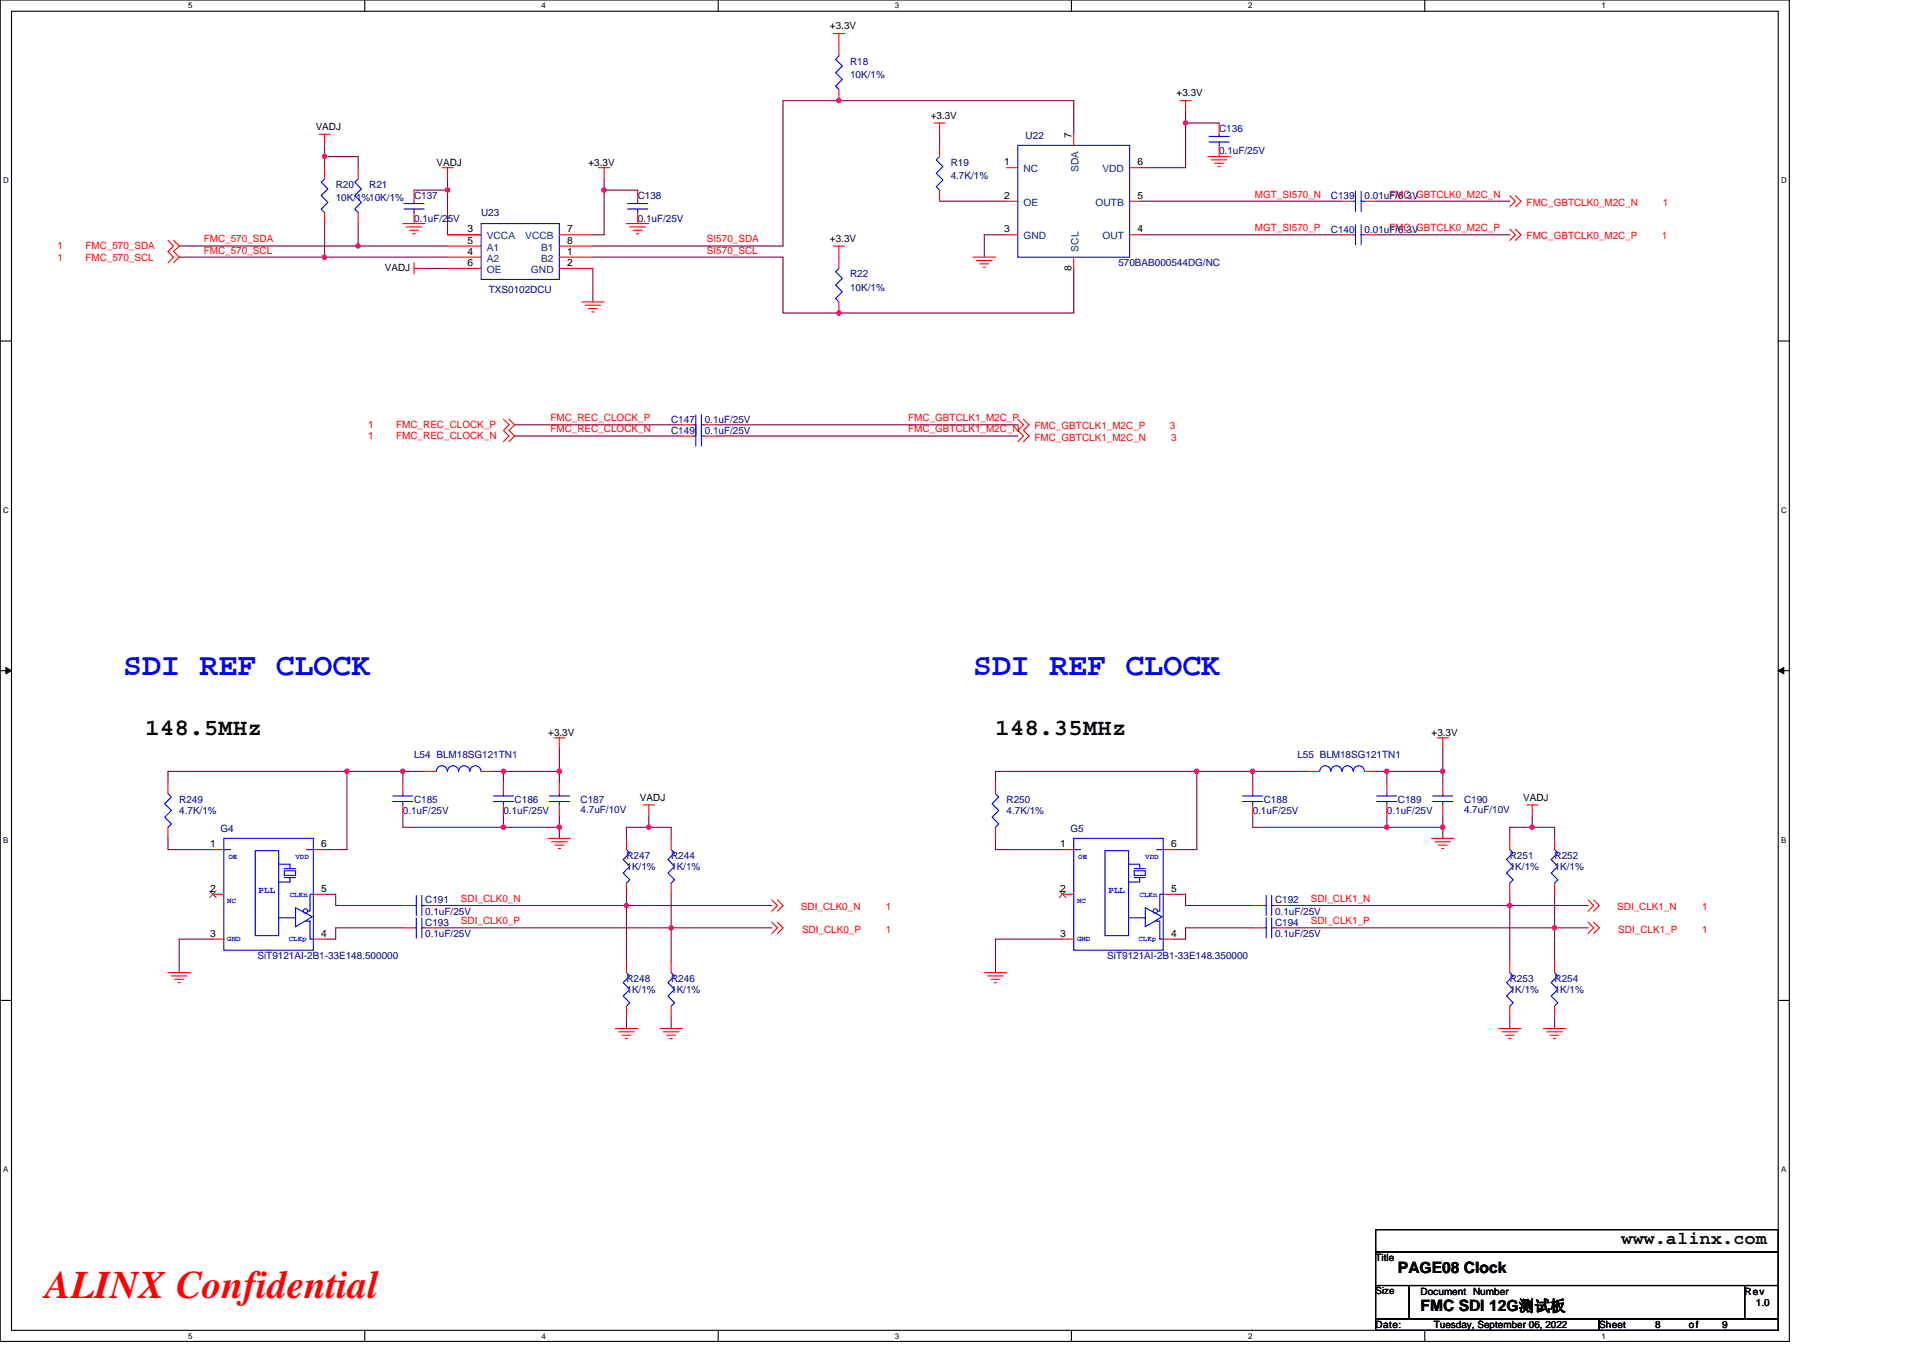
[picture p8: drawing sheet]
<svg xmlns="http://www.w3.org/2000/svg" width="297mm" height="210mm" viewBox="0 0 297 210" stroke-linecap="round" stroke-linejoin="round" font-family="sans-serif">
<path d="M0 0h276.4v207.3h-276.4zM1.8 1.7h272.9v203.8h-272.9z" fill="none" stroke="#000" stroke-width=".17"/>
<g fill="#fff">
<path d="M29.1 .2h.6v1.4h-.6z"/>
<path d="M29.1 205.7h.6v1.4h-.6z"/>
</g>
<path d="M56.3 0v1.7M56.3 205.5v1.8" fill="none" stroke="#000" stroke-width=".17"/>
<g fill="#fff">
<path d="M83.6 .2h.7v1.4h-.7z"/>
<path d="M83.6 205.7h.7v1.4h-.7z"/>
</g>
<path d="M110.9 0v1.7M110.9 205.5v1.8" fill="none" stroke="#000" stroke-width=".17"/>
<g fill="#fff">
<path d="M138.2 .2h.7v1.4h-.7z"/>
<path d="M138.2 205.7h.7v1.4h-.7z"/>
</g>
<path d="M165.5 0v1.7M165.5 205.5v1.8" fill="none" stroke="#000" stroke-width=".17"/>
<g fill="#fff">
<path d="M192.8 .2h.6v1.4h-.6z"/>
<path d="M192.8 205.7h.6v1.4h-.6z"/>
</g>
<path d="M220.1 0v1.7M220.1 205.5v1.8" fill="none" stroke="#000" stroke-width=".17"/>
<g fill="#fff">
<path d="M247.4 .2h.6v1.4h-.6z"/>
<path d="M247.4 205.7h.6v1.4h-.6z"/>
<path d="M.5 27.2h.8v1.4h-.8z"/>
<path d="M275.1 27.2h.9v1.4h-.9z"/>
<path d="M.5 78.1h.8v1.4h-.8z"/>
<path d="M275.1 78.1h.9v1.4h-.9z"/>
</g>
<path d="M0 52.7h1.8M274.7 52.7h1.7" fill="none" stroke="#000" stroke-width=".17"/>
<g fill="#fff">
<path d="M.5 129.1h.8v1.4h-.8z"/>
<path d="M275.1 129.1h.8v1.4h-.8z"/>
</g>
<path d="M0 103.6h1.8M274.7 103.6h1.7" fill="none" stroke="#000" stroke-width=".17"/>
<path d="M.9 103.1l.9 .5-.9 .5zM274.7 103.6l.8-.5v1z" fill="#000" stroke="#000" stroke-width=".15"/>
<g fill="#fff">
<path d="M.5 180h.8v1.4h-.8z"/>
<path d="M275.1 180h.8v1.4h-.8z"/>
</g>
<path d="M0 154.6h1.8M274.7 154.6h1.7M212.5 190h62.2v3.5h-62.2zM212.5 193.5h62.2v5.1h-62.2zM212.5 198.6h5.2v5.2h-5.2zM217.7 198.6h51.8v5.2h-51.8zM269.5 198.6h5.2v5.2h-5.2zM212.5 203.8h34.5v1.7h-34.5zM247 203.8h27.7v1.7h-27.7z" fill="none" stroke="#000" stroke-width=".17"/>
<g fill="none" stroke="#800040" stroke-width=".17">
<path d="M183.1 19v6.9h-6.9M183.1 17.3v1.7M183.1 19h5.2M27.7 39.7h22.4M27.7 38h27.6M50.1 34.5v5.2M50.1 39.7h19M50.1 24.2h5.2v1.7M50.1 24.2v1.7M50.1 22.5v1.7M55.3 38h13.8M55.3 34.5v3.5"/>
<path d="M64 29.4h5.1M69.1 29.4v6.9h5.2M69.1 27.6v1.8M91.6 39.7h29.3v8.7h45v-6.9M93.3 29.4v6.9h-1.7M93.3 27.6v1.8h5.2M145.1 31.1h10.4M145.1 20.7v1.8M155.5 36.3h-3.5v3.4M165.9 20.7v-5.1h-45v22.4h-29.3M176.2 31.1h31.1M176.2 36.3h31.1"/>
<path d="M212.5 36.3h20.7M212.5 31.1h20.7M65.7 41.5h3.4M91.6 41.5v5.2M79.5 65.6h25.9M79.5 67.4h25.9M110.6 65.6h46.6M110.6 67.4h46.6M53.6 119.2h8.6M53.6 119.2v12.1h-3.5M53.6 119.2h-27.7v1.7M62.2 119.2v1.7"/>
<path d="M62.2 119.2h3.5M76 119.2h1.8M77.8 119.2v1.7M77.8 119.2h8.6v1.7M86.4 115.7v3.5M184.9 119.2h8.6M184.9 119.2v12.1h-3.5M184.9 119.2h-31.1v1.7M193.5 119.2h8.6M193.5 119.2v1.7M212.5 119.2h1.7M214.2 119.2h8.7"/>
<path d="M214.2 119.2v1.7M222.9 119.2v1.7M222.9 115.7v3.5M25.9 129.5v1.8h7M50.1 138.2h1.8v1.7h10.3M62.2 126.1v1.7h15.6M67.4 139.9h29.4M77.8 127.8h8.6M77.8 126.1v1.7M86.4 126.1v1.7M86.4 127.8v1.7M96.8 138.2v1.7"/>
<path d="M96.8 139.9v8.6M96.8 139.9h22.4M100.2 127.8h3.5v1.7M100.2 127.8h-3.4v1.7M100.2 126.1v1.7M103.7 138.2v5.2h15.5M153.8 129.5v1.8h10.3M181.4 138.2h1.7v1.7h10.4M193.5 126.1v1.7h20.7M214.2 126.1v1.7h8.7M222.9 126.1v1.7M222.9 127.8v1.7"/>
<path d="M233.2 138.2v1.7h-34.5M236.7 127.8h3.4v1.7M236.7 127.8h-3.5v1.7M236.7 126.1v1.7M240.1 138.2v5.2h5.2M245.3 139.9h-12.1v8.6M32.9 145.1h-5.2v5.2M62.2 143.4h-10.3v1.7h-1.8M67.4 143.4h36.3v5.1M96.8 157.2v1.7M103.7 157.2v1.7M164.1 145.1h-10.3v5.2"/>
<path d="M193.5 143.4h-10.4v1.7h-1.7M198.7 143.4h41.4v5.1M233.2 157.2v1.7M240.1 157.2v1.7"/>
</g>
<g fill="#f0f" stroke="#f0f" stroke-width=".17">
<circle cx="183.1" cy="19" r=".33"/>
<circle cx="55.3" cy="38" r=".34"/>
<circle cx="50.1" cy="39.7" r=".34"/>
<circle cx="93.3" cy="29.4" r=".34"/>
<circle cx="69.1" cy="29.4" r=".34"/>
<circle cx="129.6" cy="48.4" r=".34"/>
<circle cx="129.6" cy="15.5" r=".34"/>
<circle cx="50.1" cy="24.2" r=".34"/>
<circle cx="103.7" cy="143.4" r=".34"/>
<circle cx="96.8" cy="139.9" r=".33"/>
<circle cx="86.4" cy="119.2" r=".34"/>
<circle cx="77.8" cy="119.2" r=".34"/>
<circle cx="86.4" cy="127.8" r=".34"/>
<circle cx="62.2" cy="119.2" r=".34"/>
<circle cx="77.8" cy="127.8" r=".34"/>
<circle cx="53.6" cy="119.2" r=".34"/>
<circle cx="240.1" cy="143.4" r=".34"/>
<circle cx="233.2" cy="139.9" r=".33"/>
<circle cx="222.8" cy="119.2" r=".34"/>
<circle cx="214.2" cy="119.2" r=".34"/>
<circle cx="222.8" cy="127.8" r=".34"/>
<circle cx="193.5" cy="119.2" r=".34"/>
<circle cx="214.2" cy="127.8" r=".34"/>
<circle cx="184.8" cy="119.2" r=".34"/>
<circle cx="100.2" cy="127.8" r=".34"/>
<circle cx="236.7" cy="127.8" r=".34"/>
</g>
<g fill="none" stroke="#f00" stroke-width=".17">
<path d="M128.7 5.2h1.7M129.6 5.2v3.4M129.6 13.8v1.8M144.3 19h1.7M145.1 19v1.7M182.3 15.6h1.7M183.1 15.6v1.7M188.3 19v1.7M25.9 37.1l.9 .9-.9 .9 .9 .8-.9 .9M26.8 37.1l.9 .9-.9 .9 .9 .8-.9 .9M49.3 20.7h1.7M50.1 20.7v1.8"/>
<path d="M50.1 32.8v1.7M50.1 25.9v1.7M55.3 32.8v1.7M55.3 25.9v1.7M62.2 34.5h3.5M62.7 35.1h2.5M63.3 35.6h1.3M63.8 36.1h.3M64 29.4v1.7M64 32.8v1.7M68.3 25.9h1.7M69.1 38h5.2"/>
<path d="M69.1 36.3h5.2M69.1 39.7h5.2M69.1 25.9v1.7M86.4 38h5.2M86.4 36.3h5.2M86.4 39.7h5.2M92.5 25.9h1.7M93.3 25.9v1.7M96.8 34.5h3.4M97.3 35.1h2.4M97.8 35.6h1.4M98.3 36.1h.4"/>
<path d="M98.5 29.4v1.7M98.5 32.8v1.7M128.7 38h1.7M129.6 38v3.5M145.1 29.4v1.7M145.1 22.5v1.7M150.3 39.7h3.5M155.5 25.9h1.7M155.5 31.1h1.7M155.5 36.3h1.7M165.9 39.7v1.8M165.9 20.7v1.8"/>
<path d="M174.5 36.3h1.7M174.5 31.1h1.7M174.5 25.9h1.7M186.6 24.2h3.4M187.1 24.7h2.4M187.6 25.2h1.4M188.1 25.7h.4M188.3 22.5v1.7M207.3 36.3h1.7M207.3 31.1h1.7M210.8 36.3h1.7M210.8 31.1h1.7"/>
<path d="M233.2 30.2l.9 .9-.9 .9M233.2 35.4l.9 .9-.9 .8M234.1 30.2l.8 .9-.8 .9M234.1 35.4l.8 .9-.8 .8M64 41.5h1.7M64 40.6v1.7M69.1 41.5h5.2M86.4 41.5h5.2M89.9 46.7h3.4M90.4 47.2h2.4M90.9 47.7h1.4M91.4 48.2h.4"/>
<path d="M129.6 46.7v1.7M150.8 40.3h2.4M151.4 40.8h1.3M151.9 41.3h.3M77.8 64.8l.8 .8-.8 .9 .8 .9-.8 .8M78.6 64.8l.9 .8-.9 .9 .9 .9-.9 .8M105.4 65.6h1.7M105.4 67.4h1.7M108.9 65.6h1.7M108.9 67.4h1.7M157.2 64.8l.9 .8-.9 .9 .9 .9-.9 .8M158.1 64.8l.9 .8-.9 .9 .9 .9-.9 .8"/>
<path d="M65.7 119.2h1.7M74.3 119.2h1.7M85.6 114h1.7M86.4 114v1.7M202.1 119.2h1.8M210.8 119.2h1.7M222 114h1.7M222.9 114v1.7M25.9 120.9v1.7M25.9 127.8v1.7M32.9 131.3h1.7M32.9 138.2h1.7"/>
<path d="M48.4 138.2h1.7M48.4 131.3h1.7M62.2 139.9h1.8M62.2 120.9v1.7M62.2 124.4v1.7M65.7 139.9h1.7M77.8 120.9v1.7M77.8 124.4v1.7M84.7 129.5h3.4M85.2 130.1h2.4M85.7 130.6h1.4M86.2 131.1h.4"/>
<path d="M86.4 120.9v1.7M86.4 124.4v1.7M96.8 129.5v1.8M96.8 136.5v1.7M99.4 124.4h1.7M100.2 124.4v1.7M103.7 129.5v1.8M103.7 136.5v1.7M119.2 139l.9 .9-.9 .9M120.1 139l.8 .9-.8 .9M153.8 120.9v1.7M153.8 127.8v1.7"/>
<path d="M164.1 131.3h1.8M164.1 138.2h1.8M179.7 138.2h1.7M179.7 131.3h1.7M193.5 139.9h1.7M193.5 120.9v1.7M193.5 124.4v1.7M197 139.9h1.7M214.2 120.9v1.7M214.2 124.4v1.7M221.1 129.5h3.5M221.7 130.1h2.4"/>
<path d="M222.2 130.6h1.3M222.7 131.1h.3M222.9 120.9v1.7M222.9 124.4v1.7M233.2 129.5v1.8M233.2 136.5v1.7M235.8 124.4h1.7M236.7 124.4v1.7M240.1 129.5v1.8M240.1 136.5v1.7M245.3 139l.9 .9-.9 .9M246.2 139l.8 .9-.8 .9"/>
<path d="M25.9 150.3h3.5M26.5 150.8h2.4M27 151.3h1.4M27.5 151.8h.4M32.9 145.1h1.7M48.4 145.1h1.7M62.2 143.4h1.8M65.7 143.4h1.7M95 158.9h3.5M95.6 159.4h2.4M96.1 160h1.4M96.8 148.5v1.8"/>
<path d="M96.8 155.4v1.8M102 158.9h3.4M102.5 159.4h2.4M103 160h1.4M103.7 148.5v1.8M103.7 155.4v1.8M119.2 142.5l.9 .9-.9 .8M120.1 142.5l.8 .9-.8 .8M152 150.3h3.5M152.6 150.8h2.4M153.1 151.3h1.3M153.6 151.8h.3"/>
<path d="M164.1 145.1h1.8M179.7 145.1h1.7M193.5 143.4h1.7M197 143.4h1.7M231.5 158.9h3.4M232 159.4h2.4M232.5 160h1.4M233.2 148.5v1.8M233.2 155.4v1.8M238.4 158.9h3.4M238.9 159.4h2.4M239.4 160h1.4"/>
<path d="M240.1 148.5v1.8M240.1 155.4v1.8M245.3 142.5l.9 .9-.9 .8M246.2 142.5l.8 .9-.8 .8M96.6 160.5h.3M103.5 160.5h.4M233 160.5h.4M240 160.5h.3"/>
</g>
<g fill="none" stroke="#00f" stroke-width=".17">
<path d="M129.6 8.6l-.5 .6 1 1-1 1 1 1.1-1 1 .5 .5M50.1 27.6l-.5 .6 1 1-1 1 1 1.1-1 1 .5 .5M55.3 27.6l-.5 .6 1 1-1 1 1 1.1-1 1 .5 .5M62.4 32.3h3.1M62.4 31.5h3.1M64 31.1v.4M64 32.3v.5M74.3 34.5h12.1v8.7h-12.1zM96.9 32.3h3.2M96.9 31.5h3.2M98.5 31.1v.4M98.5 32.3v.5"/>
<path d="M145.1 24.2l-.5 .5 1 1-1 1.1 1 1-1 1.1 .5 .5M157.2 22.5h17.3v17.2h-17.3zM186.7 21.9h3.2M186.7 21.1h3.2M188.3 20.7v.4M188.3 21.9v.6M209 36.3h.4M209 31.1h.4M209.4 34.7v3.1M209.4 29.5v3.2M210.2 34.7v3.1M210.2 36.3h.6"/>
<path d="M210.2 29.5v3.2M210.2 31.1h.6M129.6 41.5l-.5 .5 1 1-1 1 1 1.1-1 1 .5 .6M107.1 65.6h.4M107.1 67.4h.4M107.5 64.1v3.1M107.5 65.8v3.1M108.3 64.1v3.1M108.3 65.8v3.1M108.3 65.6h.6M108.3 67.4h.6M70.8 119.2a.87 .87 0 0 0-.8-.9 .87 .87 0 0 0-.9 .9 .85 .85 0 0 0-.8-.9 .85 .85 0 0 0-.9 .9"/>
<path d="M72.6 119.2a.86 .86 0 0 0-.9-.9 .86 .86 0 0 0-.8 .9M74.3 119.2a.85 .85 0 0 0-.9-.9 .85 .85 0 0 0-.8 .9M205.6 119.2a.86 .86 0 0 0-.9-.9 .86 .86 0 0 0-.8 .9M210.8 119.2a.87 .87 0 0 0-.9-.9 .87 .87 0 0 0-.9 .9 .87 .87 0 0 0-.9-.9 .87 .87 0 0 0-.8 .9 .85 .85 0 0 0-.9-.9 .85 .85 0 0 0-.8 .9M25.9 122.6l.6 .5-1.1 1.1 1.1 1-1.1 1.1 1.1 1-.6 .5M34.6 129.5h13.8v17.3h-13.8zM34.6 131.3h1M39.4 131.4h3.6v13.2h-3.6zM43 133.5h1.8v.7M43.9 134.6h1.8v.7h-1.8zM43.9 134.2h1.8M43.9 135.6h1.8"/>
<path d="M44.8 135.6v.7h-1.8M47.4 131.3h1M48.4 138.2h-.5v2.6h-.4M60.7 123.8h3.1M60.7 123h3.1M62.2 122.6v.4M62.2 123.8v.6M64 139.9h.3M64.3 138.4v3.1M65.2 139.9h.5M65.2 138.4v3.1M76.2 123.8h3.1"/>
<path d="M76.2 123h3.1M77.8 122.6v.4M77.8 123.8v.6M84.9 123.8h3.1M84.9 123h3.1M86.4 122.6v.4M86.4 123.8v.6M96.8 131.3l.5 .5-1 1 1 1.1-1 1 1 1-.5 .6M103.7 131.3l.5 .5-1 1 1 1.1-1 1 1 1-.5 .6M153.8 122.6l.5 .5-1.1 1.1 1.1 1-1.1 1.1 1.1 1-.5 .5M165.9 129.5h13.8v17.3h-13.8zM165.9 131.3h1"/>
<path d="M170.7 131.4h3.6v13.2h-3.6zM174.3 133.5h1.7v.7M175.2 134.2h1.7M175.2 135.6h1.7M175.2 134.6h1.7v.7h-1.7zM176 135.6v.7h-1.7M178.6 131.3h1.1M179.7 138.2h-.5v2.6h-.4M191.9 123.8h3.1M191.9 123h3.1M193.5 122.6v.4M193.5 123.8v.6"/>
<path d="M195.2 139.9h.4M195.6 138.4v3.1M196.4 138.4v3.1M196.4 139.9h.6M212.7 123.8h3.1M212.7 123h3.1M214.2 122.6v.4M214.2 123.8v.6M221.3 123.8h3.1M221.3 123h3.1M222.9 122.6v.4M222.9 123.8v.6"/>
<path d="M233.2 131.3l.5 .5-1 1 1 1.1-1 1 1 1-.5 .6M240.1 131.3l.5 .5-1 1 1 1.1-1 1 1 1-.5 .6M43 141.8h2.7M45.7 140.3l2.5 1.3-2.5 1.6zM47.2 142.3h.7v2.8h.5M64 143.4h.3M64.3 141.8v3.1M65.2 143.4h.5M65.2 141.8v3.1M96.8 150.3l.5 .5-1 1 1 1.1-1 1 1 1-.5 .5M103.7 150.3l.5 .5-1 1 1 1.1-1 1 1 1-.5 .5M174.3 141.8h2.6"/>
<path d="M176.9 140.3l2.6 1.3-2.6 1.6zM178.5 142.3h.7v2.8h.5M195.2 143.4h.4M195.6 141.8v3.1M196.4 141.8v3.1M196.4 143.4h.6M233.2 150.3l.5 .5-1 1 1 1.1-1 1 1 1-.5 .5M240.1 150.3l.5 .5-1 1 1 1.1-1 1 1 1-.5 .5"/>
<circle cx="47.2" cy="140.8" r=".34"/>
<circle cx="178.5" cy="140.8" r=".34"/>
</g>
<path d="M32.4 137.7l1 1M33.4 137.7l-1.1 1M163.6 137.7l1.1 1M164.6 137.7l-1 1" fill="none" stroke="#804000" stroke-width=".15"/>
<text font-size="6" fill="#f00" x="7" y="200.6">ALINX Confidential</text>
<g font-size="4.9" fill="#00f">
<text x="19" y="104.3">SDI REF CLOCK</text>
<text x="150.3" y="104.3">SDI REF CLOCK</text>
</g>
<g font-size="3.6">
<text x="22.5" y="113.6">148.5MHz</text>
<text x="153.8" y="113.6">148.35MHz</text>
</g>
<text font-size="2.8" x="250.5" y="192.3">www.alinx.com</text>
<g font-size="2.4">
<text x="215.9" y="196.7">PAGE08 Clock</text>
<text x="219.4" y="202.6">FMC SDI 12G测试板</text>
</g>
<g font-size="1.5">
<text x="128.2" y="4.5">+3.3V</text>
<text x="181.8" y="14.9">+3.3V</text>
<text x="48.8" y="20.1">VADJ</text>
<text x="143.8" y="18.3">+3.3V</text>
<text x="165.5" y="21.3" transform="rotate(-90 165.5 21.3)">7</text>
<text x="67.4" y="25.6">VADJ</text>
<text x="90.9" y="25.6">+3.3V</text>
<text x="155.1" y="25.5">1</text>
<text x="175.7" y="25.5">6</text>
<text x="72.2" y="35.9">3</text>
<text x="87.6" y="35.9">7</text>
<text x="155.1" y="30.7">2</text>
<text x="155.1" y="35.9">3</text>
<text x="175.7" y="30.7">5</text>
<text x="175.7" y="35.9">4</text>
<text x="59.5" y="41.8">VADJ</text>
<text x="72.2" y="37.7">5</text>
<text x="72.2" y="41.1">6</text>
<text x="72.2" y="39.4">4</text>
<text x="87.6" y="37.7">8</text>
<text x="87.6" y="39.4">1</text>
<text x="87.6" y="41.1">2</text>
<text x="128.2" y="37.3">+3.3V</text>
<text x="165.5" y="41.8" transform="rotate(-90 165.5 41.8)">8</text>
<text x="84.7" y="113.7">+3.3V</text>
<text x="221.1" y="113.7">+3.3V</text>
<text x="98.8" y="123.7">VADJ</text>
<text x="235.3" y="123.7">VADJ</text>
<text x="32.5" y="130.9">1</text>
<text x="49.6" y="130.9">6</text>
<text x="163.8" y="130.9">1</text>
<text x="180.9" y="130.9">6</text>
<text x="32.5" y="137.8">2</text>
<text x="49.6" y="137.8">5</text>
<text x="163.8" y="137.8">2</text>
<text x="180.9" y="137.8">5</text>
<text x="32.5" y="144.7">3</text>
<text x="49.6" y="144.7">4</text>
<text x="163.8" y="144.7">3</text>
<text x="180.9" y="144.7">4</text>
<text x="212.5" y="194.9">Title</text>
<text x="212.5" y="200">Size</text>
<text x="219.4" y="200">Document Number</text>
<text x="269.5" y="200">Rev</text>
<text x="271.2" y="201.8">1.0</text>
<text x="212.5" y="205.2">Date:</text>
<text x="221.5" y="205.2">Tuesday, September 06, 2022</text>
<text x="247" y="205.2">Sheet</text>
<text x="255.7" y="205.2">8</text>
<text x="260.9" y="205.2">of</text>
<text x="266" y="205.2">9</text>
</g>
<g font-size="1.5" fill="#000080">
<text x="131.3" y="10">R18</text>
<text x="131.3" y="12.1">10K/1%</text>
<text x="158.4" y="21.4">U22</text>
<text x="188.3" y="20.4">C136</text>
<text x="188.3" y="23.9">0.1uF/25V</text>
<text x="51.9" y="29">R20</text>
<text x="57" y="29">R21</text>
<text x="146.9" y="25.6">R19</text>
<text x="146.9" y="27.7">4.7K/1%</text>
<text x="51.9" y="31.1">10K/1%10K/1%</text>
<text x="64" y="30.8">C137</text>
<text x="64" y="34.2">0.1uF/25V</text>
<text x="74.3" y="33.4">U23</text>
<text x="98.5" y="30.8">C138</text>
<text x="98.5" y="34.2">0.1uF/25V</text>
<text x="205.6" y="35.9">C140</text>
<text x="205.6" y="30.8">C139</text>
<text x="210.8" y="35.9">0.01uF/6.3V</text>
<text x="210.8" y="30.8">0.01uF/6.3V</text>
<text x="172.8" y="41.1">570BAB000544DG/NC</text>
<text x="75.5" y="45.3">TXS0102DCU</text>
<text x="131.3" y="42.9">R22</text>
<text x="131.3" y="44.9">10K/1%</text>
<text x="103.7" y="65.3">C147</text>
<text x="108.9" y="65.3">0.1uF/25V</text>
<text x="103.7" y="67">C149</text>
<text x="108.9" y="67">0.1uF/25V</text>
<text x="64" y="117.1">L54 BLM18SG121TN1</text>
<text x="200.4" y="117.1">L55 BLM18SG121TN1</text>
<text x="27.7" y="124">R249</text>
<text x="27.7" y="125.8">4.7K/1%</text>
<text x="62.2" y="125.8">0.1uF/25V</text>
<text x="64" y="124">C185</text>
<text x="77.8" y="125.8">0.1uF/25V</text>
<text x="79.5" y="124">C186</text>
<text x="89.7" y="124">C187</text>
<text x="89.7" y="125.6">4.7uF/10V</text>
<text x="155.5" y="124">R250</text>
<text x="155.5" y="125.8">4.7K/1%</text>
<text x="193.5" y="125.8">0.1uF/25V</text>
<text x="195.2" y="124">C188</text>
<text x="214.2" y="125.8">0.1uF/25V</text>
<text x="215.9" y="124">C189</text>
<text x="226.1" y="124">C190</text>
<text x="226.1" y="125.6">4.7uF/10V</text>
<text x="34.1" y="128.5">G4</text>
<text x="165.4" y="128.5">G5</text>
<text x="96.8" y="132.7">R247</text>
<text x="96.8" y="134.4">1K/1%</text>
<text x="103.7" y="132.7">R244</text>
<text x="103.7" y="134.4">1K/1%</text>
<text x="233.2" y="132.7">R251</text>
<text x="233.2" y="134.4">1K/1%</text>
<text x="240.1" y="132.7">R252</text>
<text x="240.1" y="134.4">1K/1%</text>
<text x="65.7" y="139.6">C191</text>
<text x="65.7" y="141.3">0.1uF/25V</text>
<text x="65.7" y="143">C193</text>
<text x="197" y="139.6">C192</text>
<text x="197" y="141.3">0.1uF/25V</text>
<text x="197" y="143">C194</text>
<text x="39.8" y="148.2">SiT9121AI-2B1-33E148.500000</text>
<text x="65.7" y="144.8">0.1uF/25V</text>
<text x="171" y="148.2">SiT9121AI-2B1-33E148.350000</text>
<text x="197" y="144.8">0.1uF/25V</text>
<text x="96.8" y="151.7">R248</text>
<text x="96.8" y="153.4">1K/1%</text>
<text x="103.7" y="151.7">R246</text>
<text x="103.7" y="153.4">1K/1%</text>
<text x="233.2" y="151.7">R253</text>
<text x="233.2" y="153.4">1K/1%</text>
<text x="240.1" y="151.7">R254</text>
<text x="240.1" y="153.4">1K/1%</text>
</g>
<g font-size="1.5" fill="#004080">
<text x="158.1" y="26.6">NC</text>
<text x="166.6" y="26.6" transform="rotate(-90 166.6 26.6)">SDA</text>
<text x="170.3" y="26.6">VDD</text>
<text x="158.1" y="31.8">OE</text>
<text x="169.2" y="31.8">OUTB</text>
<text x="75.2" y="38.7">A1</text>
<text x="75.2" y="37">VCCA</text>
<text x="75.2" y="40.4">A2</text>
<text x="81.1" y="37">VCCB</text>
<text x="83.6" y="38.7">B1</text>
<text x="83.6" y="40.4">B2</text>
<text x="158.1" y="37">GND</text>
<text x="166.6" y="38.9" transform="rotate(-90 166.6 38.9)">SCL</text>
<text x="170.3" y="37">OUT</text>
<text x="75.2" y="42.2">OE</text>
<text x="82" y="42.2">GND</text>
</g>
<g font-size="1.5" fill="#f00">
<text x="193.8" y="30.5">MGT_SI570_N</text>
<text x="193.8" y="35.7">MGT_SI570_P</text>
<text x="214.6" y="30.5">FMC_GBTCLK0_M2C_N</text>
<text x="214.6" y="35.7">FMC_GBTCLK0_M2C_P</text>
<text x="235.8" y="31.8">FMC_GBTCLK0_M2C_N</text>
<text x="256.9" y="31.8">1</text>
<text x="8.9" y="38.5">1</text>
<text x="8.9" y="40.3">1</text>
<text x="13.2" y="38.5">FMC_570_SDA</text>
<text x="13.2" y="40.3">FMC_570_SCL</text>
<text x="31.5" y="37.5">FMC_570_SDA</text>
<text x="31.5" y="39.2">FMC_570_SCL</text>
<text x="109.2" y="37.5">SI570_SDA</text>
<text x="109.2" y="39.2">SI570_SCL</text>
<text x="235.8" y="37">FMC_GBTCLK0_M2C_P</text>
<text x="256.7" y="37">1</text>
<text x="85" y="65.1">FMC_REC_CLOCK_P</text>
<text x="140.3" y="65.1">FMC_GBTCLK1_M2C_P</text>
<text x="56.9" y="67.9">1</text>
<text x="56.9" y="66.2">1</text>
<text x="61.2" y="67.9">FMC_REC_CLOCK_N</text>
<text x="61.2" y="66.2">FMC_REC_CLOCK_P</text>
<text x="85" y="66.8">FMC_REC_CLOCK_N</text>
<text x="140.3" y="66.8">FMC_GBTCLK1_M2C_N</text>
<text x="159.8" y="66.4">FMC_GBTCLK1_M2C_P</text>
<text x="159.8" y="68.1">FMC_GBTCLK1_M2C_N</text>
<text x="180.7" y="66.4">3</text>
<text x="180.9" y="68.1">3</text>
<text x="71.2" y="142.8">SDI_CLK0_P</text>
<text x="71.2" y="139.4">SDI_CLK0_N</text>
<text x="123.7" y="140.6">SDI_CLK0_N</text>
<text x="136.8" y="140.6">1</text>
<text x="202.5" y="142.8">SDI_CLK1_P</text>
<text x="202.5" y="139.4">SDI_CLK1_N</text>
<text x="249.8" y="140.6">SDI_CLK1_N</text>
<text x="262.9" y="140.6">1</text>
<text x="123.9" y="144.1">SDI_CLK0_P</text>
<text x="136.8" y="144.1">1</text>
<text x="250" y="144.1">SDI_CLK1_P</text>
<text x="262.9" y="144.1">1</text>
</g>
<g font-size="1.4" fill="#00f">
<text x="39.9" y="138">PLL</text>
<text x="171.2" y="138">PLL</text>
</g>
<g font-size="1.2">
<text x="29.1" y="1.3">5</text>
<text x="83.6" y="1.3">4</text>
<text x="138.2" y="1.3">3</text>
<text x="192.8" y="1.3">2</text>
<text x="247.4" y="1.3">1</text>
<text x=".5" y="28.3">D</text>
<text x="275.1" y="28.3">D</text>
<text x=".5" y="79.2">C</text>
<text x="275.1" y="79.2">C</text>
<text x=".5" y="130.2">B</text>
<text x="275.1" y="130.2">B</text>
<text x=".5" y="181.1">A</text>
<text x="275.1" y="181.1">A</text>
<text x="29.1" y="206.8">5</text>
<text x="83.6" y="206.8">4</text>
<text x="138.2" y="206.8">3</text>
<text x="192.8" y="206.8">2</text>
<text x="247.4" y="206.8">1</text>
</g>
<g font-size="1.1" fill="#00f">
<text x="35.3" y="132.7">OE</text>
<text x="45.7" y="132.7">VDD</text>
<text x="166.6" y="132.7">OE</text>
<text x="176.9" y="132.7">VDD</text>
<text x="35.1" y="139.5">NC</text>
<text x="44.8" y="138.6">CLKn</text>
<text x="166.4" y="139.5">NC</text>
<text x="176" y="138.6">CLKn</text>
<text x="35.1" y="145.3">GND</text>
<text x="44.6" y="145.3">CLKp</text>
<text x="166.4" y="145.3">GND</text>
<text x="175.9" y="145.3">CLKp</text>
</g>
</svg>
